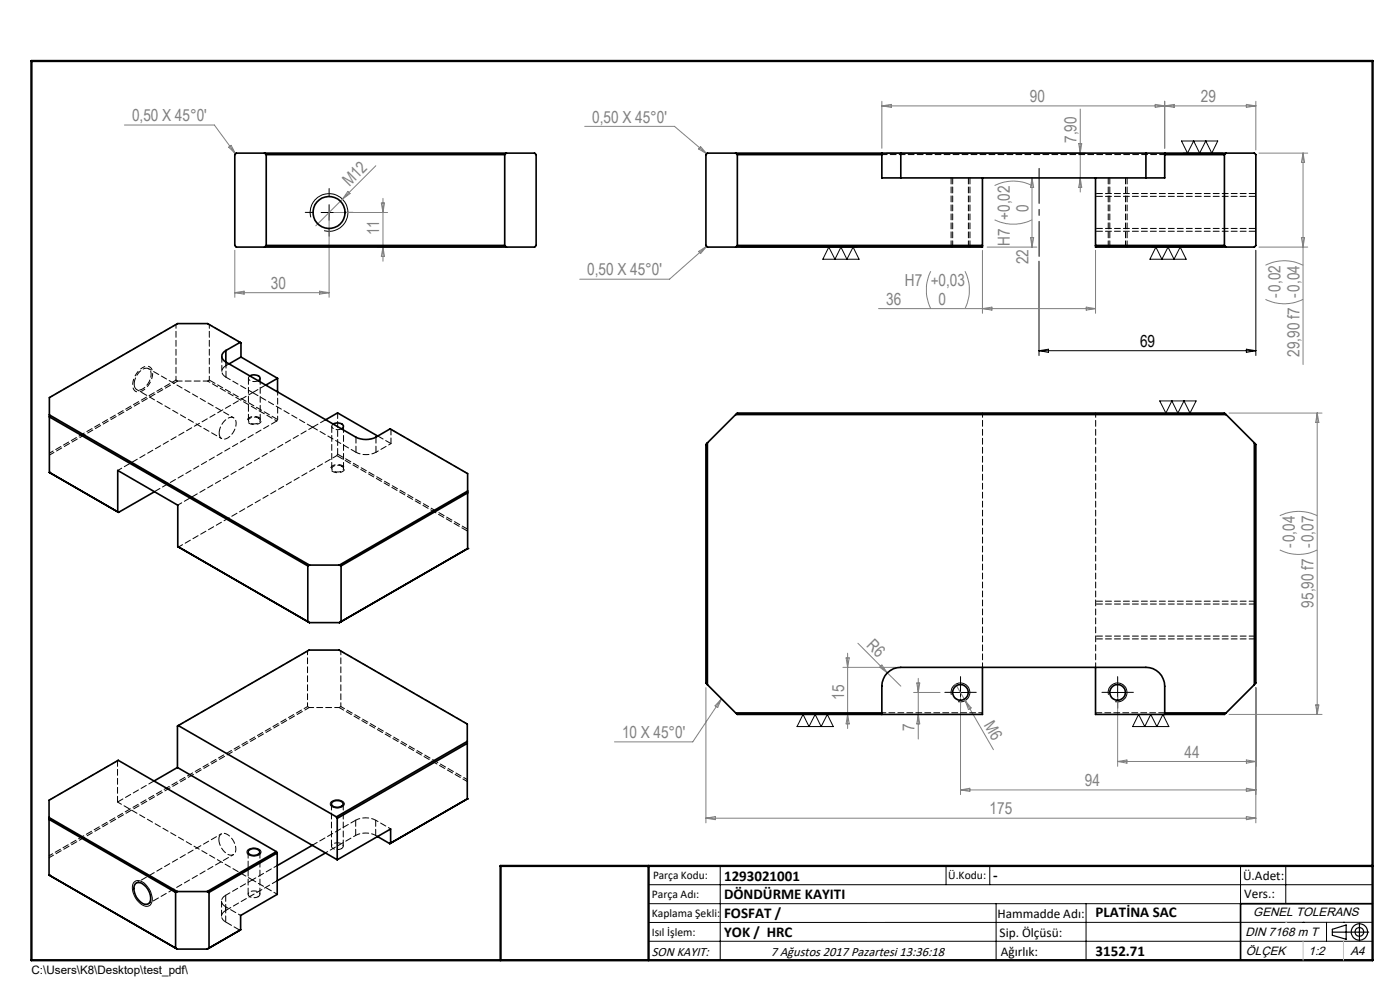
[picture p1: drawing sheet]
<svg xmlns="http://www.w3.org/2000/svg" width="297mm" height="210mm" viewBox="0 0 297 210" stroke-linecap="round" stroke-linejoin="round" font-family="sans-serif">
<g fill="none" stroke="#000" stroke-width=".21">
<path d="M250.6 29.9h7.7l-1.2 2.6-1.3-2.6-1.3 2.6-1.3-2.6-1.3 2.6zM251.1 32.5h8.3M65.9 46.1a4 4 0 0 1 3.5-5 4 4 0 0 1 4.4 4.3 4 4 0 0 1-5 3.5M68.1 45.1h3.4M69.8 43.4v3.3M157.1 52.4h24.7M175.8 52.4l1.3 2.6 1.3-2.6 1.3 2.6 1.3-2.6 1.2 2.6h-7.6zM220.4 55.4v20M244.4 52.4h15M245.2 52.4l1.3 2.6 1.3-2.6 1.3 2.6 1.3-2.6 1.2 2.6h-7.7zM266.4 53.1v22.3M220.4 74.4h46"/>
<path d="M220.4 74.4l2-.3v.6zM264.4 74.1l2 .3-2 .3zM246 85h7.8l-1.4 2.6-1.2-2.6-1.3 2.6-1.3-2.6-1.3 2.6zM170.4 151.5l1.2 2.6 1.3-2.6 1.3 2.6 1.3-2.6 1.3 2.6h-7.7zM201.8 147.4a2 2 0 0 1 1.8-2.5 2 2 0 0 1 2.2 2.2 2 2 0 0 1-2.6 1.7M202.1 146.9h3.3M203.8 145.2v3.3M235.2 147.4a2 2 0 0 1 1.8-2.5 2 2 0 0 1 2.1 2.2 2 2 0 0 1-2.5 1.7M235.4 146.9h3.4M237.1 145.2v3.3M241.5 151.5l1.4 2.6 1.2-2.6 1.3 2.6 1.3-2.6 1.3 2.6h-7.7zM70.2 170.1a1.84 1.84 0 0 1 2.9 .4 1.82 1.82 0 0 1-3 .3z"/>
<path d="M28.5 187.1a2.04 2.04 0 0 1 2.8 1 3.7 3.7 0 0 1 .8 3.6 1.35 1.35 0 0 1-2.3 0 4.1 4.1 0 0 1-1.5-4.4zM52.6 180.3a2.08 2.08 0 0 1 2.7 .2 .91 .91 0 0 1-1 1.1l-1.2-.1a.73 .73 0 0 1-.6-.4 .73 .73 0 0 1 .1-.8zM137.6 187.7h153.6M137.6 191.7h153.6M137.6 199.7h153.6M152.8 183.7v20M200.7 183.7v4M210 183.7v4M211.3 191.7v12M230.4 191.7v12M263.2 183.7v20M272.8 183.7v8"/>
<path d="M276.4 195.6h.1M281.4 195.6v4.1M285 195.6h.1M291.2 195.6l-153.6 .1"/>
</g>
<path d="M30.3 78a4.2 4.2 0 0 0-1.9 4.6 1.41 1.41 0 0 0 2.3 0 4.1 4.1 0 0 0 1.5-4.4 1.28 1.28 0 0 0-1.9-.2M55 89.8a.71 .71 0 0 0 .4-.8 .71 .71 0 0 0-.7-.6 1.68 1.68 0 0 0-2.2 .8 1.74 1.74 0 0 0 2.5 .6M72.7 100a.71 .71 0 0 0 .4-.8 .71 .71 0 0 0-.7-.5 1.68 1.68 0 0 0-2.3 .7 1.73 1.73 0 0 0 2.6 .6" fill="none" stroke="#000" stroke-width=".21" stroke-dasharray="1.3 .6" stroke-dashoffset=".7" stroke-linecap="butt"/>
<g fill="none" stroke="#000" stroke-width=".25">
<path d="M282.6 197.7h7.8M282.6 197.1l3-.9v3l-3-.8zM288.4 195.8v3.8M106.2 203.7h185"/>
<circle cx="288.4" cy="197.7" r="1.74"/>
<circle cx="288.4" cy="197.7" r=".93"/>
</g>
<g fill="none" stroke="#808080" stroke-width=".21">
<path d="M26.4 26.5h19.1l4.5 6.1M48.5 31.2l.5-.4 1 1.8zM79.7 35.2l-12.7 12.7M124 26.8h19.1l6.8 5.8M148.6 31.1l1.3 1.5-1.7-1zM187.1 22.5h79.3M187.1 21.5v10M187.1 22.5l2-.4v.7zM188.1 32.5h42.1M211 39.4a8.7 8.7 0 0 1 7.9 0M218.9 37.7v14.7M218.9 37.7l.4 2h-.7z"/>
<path d="M228.8 30.5h.7l-.3 2zM229.2 37.7l.3 2h-.7zM229.2 23.1v17.6M245.1 22.1l4 .7v-.7l-4 .7zM247.1 21.5v10M264.4 22.1l2 .4-2 .3zM266.4 21.5v10.3M267.1 32.5h10.3M276.4 32.5v44.8M276.4 32.5l.4 2h-.7zM49.8 53.1v10M69.8 46.1v17"/>
<path d="M70.8 45.1h11.4M73.8 40.6l.5 .5-1.7 1.2zM80.2 52.4h26.2M80.9 43.1h.7l-.4 2zM81.2 42.1v13.3M81.2 52.4l.4 2h-.7zM148.2 53.3l1.7-1.1-1.3 1.6zM149.9 52.2l-7.9 7h-19M197.4 57.5a9 9 0 0 0 0 8M204.7 57.5a9 9 0 0 1 0 8M208.4 53.1v13.4M209.4 52.4h10.6"/>
<path d="M211 46.6a9 9 0 0 0 7.9 0M218.6 50.4h.7l-.4 2zM232.4 53.1v13.4M267.1 52.4h10.3M268.5 56.3a8.8 8.8 0 0 1 7.9 0M276.1 50.4h.7l-.4 2zM49.8 62.1h20M49.8 62.1l2-.3v.6zM67.8 61.8l2 .3-2 .3zM186.4 65.5h46M208.4 65.5l2-.4v.7zM230.4 65.1l2 .4-2 .3z"/>
<path d="M268.5 63.5a8.8 8.8 0 0 0 7.9 0M260.7 87.6h19.8M279.4 87.6v63.9M279.4 87.6l.4 2h-.7zM271.5 116.7a8.7 8.7 0 0 0 7.9 0M271.5 109.4a9 9 0 0 1 7.9 0M179.5 139.6h.7l-.4 2zM179.8 138.6v15.9M182 136.4l6.2 6.3M149.8 145.9v28.6M153.1 148.2l-.8 1.9-.6-.4zM153.1 148.2l-6.1 9.2h-16.6"/>
<path d="M178.8 141.6h11.3M179.8 151.5l.4 2.1h-.7zM186.6 141.5l.5-.4 1.1 1.6zM188.2 142.7l2.9 2.8M193.8 146.9h5.6M194.5 144.9h.6l-.3 2zM194.8 143.9v12.9M194.8 151.5l.3 2.1h-.6zM202.7 145.2l2.1 3.4M203.8 147.9v20.6M204.8 148.6l5.9 10.4M204.8 148.6l1.2 1.6-.5 .3z"/>
<path d="M237.1 147.9v14.7M260.7 151.5h19.8M266.4 145.9v28.6M279.1 149.5h.7l-.4 2zM149.8 173.6h116.6M149.8 173.6l2-.4v.7zM203.8 167.6h62.6M203.8 167.6l1.9-.4v.7zM237.1 161.5h29.3M237.1 161.5l2-.3v.7zM264.4 161.2l2 .3-2 .4zM264.4 167.2l2 .4-2 .3z"/>
<path d="M264.4 173.2l2 .4-2 .3z"/>
</g>
<path d="M66.5 45.1h-1.7M69.8 41.7v-1.7M69.8 48.4v1.7M73.2 45.1h1.7M202.1 146.9h-1.7M203.8 145.2v-1.7M203.8 148.5v1.7M205.4 146.9h1.7M235.4 146.9h-1.6M237.1 145.2v-1.7M237.1 148.5v1.7M238.8 146.9h1.6" fill="none" stroke="#000" stroke-width=".21" stroke-dasharray="15.2 1.3 1.3 1.3"/>
<path d="M232.4 49.1h34M232.4 48.5h34M266.4 41.1h-34M266.4 41.7h-34M82.9 91.1l16.3 9.4M232.4 135.5h34M232.4 134.9h34M266.4 127.5h-34M266.4 128.1h-34" fill="none" stroke="#000" stroke-width=".21" stroke-dasharray="1.3 .6" stroke-dashoffset="-.2"/>
<g fill="none" stroke="#000" stroke-width=".21" stroke-dasharray="1.3 .6">
<path d="M201.8 37.7v14.7M202.1 37.7v14.7M235.1 37.7v14.7M235.4 37.7v14.7M205.4 52.4v-14.7M205.8 52.4v-14.7M238.8 52.4v-14.7M239.1 52.4v-14.7M37.3 68.8l.4-.2M44.1 68.6l.3 .2M47.1 75.6v3.2M47.9 77.6a1.29 1.29 0 0 0-.8 1.2 1.29 1.29 0 0 0 .8 1.2"/>
<path d="M37.7 80.8l-.4-.2M44.4 80.6l-.3 .2M47.9 80v-3.2M52.7 80.2v9M55.2 89.2v-9M56.4 81.7l-2.8 1.6M58.7 89.3l.2-.3M66.3 90.6l-12.7-7.3M69.1 89l-2.8 1.6M70.4 90.4v9M71.6 96.3l-.1 .3M72.9 99.4v-9"/>
<path d="M75.5 92.7v3.2M79.8 95.9v-3.2M82.8 91l.1 .1M82.9 94.1l-2.8-1.6M99.2 112.3l-27.6-16M65.2 138.1l.4-.2M72 137.9l.3 .2M37.7 154l27.5-15.9M65.6 150.1l-.4-.2M72.3 149.9l-.3 .2M247.1 151.2h-14.7M24.9 161.3l.2-.1"/>
<path d="M32.7 165.6l-7.8 4.5M70.3 170.5v9M72.8 179.5v-9M75.5 177.2v-3.2M79.7 174v3.2M79.7 177.2l.4 .2M47 191.1v3.3M47.9 189.9v3.2M47.9 195.6v-3.2M47.9 192.4a1.29 1.29 0 0 1-.9-1.3 1.29 1.29 0 0 1 .9-1.2M47.9 193.1a1.29 1.29 0 0 0-.9 1.3 1.29 1.29 0 0 0 .9 1.2M52.6 180.7v9"/>
<path d="M55.1 189.7v-9M58.8 186.8l-10.9 6.3"/>
</g>
<path d="M220.4 35.7v18.7" fill="none" stroke="#000" stroke-width=".21" stroke-dasharray="15.2 1.3 1.3 1.3" stroke-dashoffset="7.8"/>
<g fill="none" stroke="#000" stroke-width=".35">
<path d="M49.8 32.8l.3-.3h63.3l.3 .3v19.3l-.3 .3h-63.3l-.3-.3zM56.1 32.5l.4 .3M56.5 32.8h50.6M56.5 32.8v19.3M107.1 32.8v19.3M107.4 32.5l-.3 .3M156.1 32.5l.3 .3M156.4 32.8h30.7M156.4 32.8v19.3M187.1 32.5h4M187.1 32.5v5.2h60v-5.2M187.1 32.5h-37l-.3 .3v19.3l.3 .3h58.3v-14.7"/>
<path d="M191.1 32.5h52M191.1 32.5v5.2M243.1 32.5h4M243.1 32.5v5.2M247.1 32.5h19l.3 .3v19.3l-.3 .3h-33.7v-14.7M247.1 32.8h12.7M259.8 32.8v19.3M260.1 32.5l-.3 .3M56.5 52.1h50.6M56.5 52.1l-.4 .3M107.1 52.1l.3 .3M156.4 52.1h52"/>
<path d="M156.4 52.1l-.3 .3M232.4 52.1h27.4M259.8 52.1l.3 .3M47.9 74.4a1.3 1.3 0 0 0-.8 1.2 1.3 1.3 0 0 0 .8 1.2M47.9 76.8l27.6 15.9a4.8 4.8 0 0 0 4.2 0l3.1-1.7 16.4 9.5v15.9M47.9 74.4v2.4M50.9 72.6l-6.9-4h-6.3l-27.2 15.7v15.9M50.9 72.6l-3 1.8M50.9 72.6l.2 .1v3M51.1 75.7l7.8 4.5M51.1 75.7l-2.5 1.5M53 79.8a1.69 1.69 0 0 1 2.1 .3v.4l-.3 .3"/>
<path d="M10.5 88l55.2 31.9M10.5 88.4l54.8 31.6M58.9 80.2l-2.5 1.5M58.9 80.2v2.9M69.1 89l2.5-1.4 8.5 4.9M70.7 89.9a1.69 1.69 0 0 1 2.1 .4v.4l-.3 .3M150.1 93.9l-.3 .4v50.6l.3 .3M150.1 93.9v51.3M156.1 87.9h104M156.1 87.9l.3-.3h103.4l.3 .3M156.1 87.9l-6 6M260.1 87.9l6 6"/>
<path d="M266.1 93.9l.3 .4v50.6l-.3 .3M266.1 93.9v51.3M10.5 100.2h.1M10.5 100.2l14.7 8.5M25.2 108.7l-.2-.1v-8.8l12.7 7.4v8.7M32.8 104.3l-7.6 4.4M37.7 115.9l28 16.2M37.7 115.9l.2 .1M65.7 119.9l-.4 .1M65.7 119.9h6.3M72 119.9l.4 .1M99.2 116.4h.1"/>
<path d="M99.2 104.2l-27.2 15.7M99.2 104.6l-26.8 15.4M99.2 116.4l-27.2 15.7M65.3 120v11.9l.4 .2M65.7 132.1h6.3M72.4 120v11.9l-.4 .2M37.8 153.9l-.2 .1v8.8M37.8 153.9l33.6 19.4M37.8 153.9l27.8-16h6.3l27.2 15.7v15.9M99.1 157.7l-27.6 15.9M99.1 157.3l-27.7 16M150.1 145.2l6 6"/>
<path d="M156.1 151.2h31M187.1 151.5v-6a4 4 0 0 1 4-3.9h52a4 4 0 0 1 4 3.9v6M208.4 141.6v9.9h-52l-.3-.3M232.4 141.6v9.9h27.4l.3-.3M247.1 151.2h13M266.1 145.2l-6 6M10.4 173.4l27.2 15.7M10.4 173.8l26.9 15.5M37.6 162.8l33.9 19.6M37.6 162.8l-4.9 2.9M66.3 179.3l-7.5 4.3M70.4 170.2a1.65 1.65 0 0 1 2.4 .3 1.45 1.45 0 0 1-2.5 .1z"/>
<path d="M71.4 173.3l.1 .3M71.5 173.6v8.8M80.1 177.4l2.6 1.6M82.7 179l.2-.2v-2.9l-11.4 6.5M99.1 169.5h.1M99.1 169.5l-16.4 9.5M10.4 185.6h.1M10.4 185.6l27.2 15.7M28.7 187.5a1.38 1.38 0 0 1 1.9 .3 3.4 3.4 0 0 1 1.1 3.6 1.36 1.36 0 0 1-2.1-.3 3.2 3.2 0 0 1-.9-3.6zM37.3 189.3v11.8l.3 .2M37.6 189.1l-.3 .2M37.6 189.1h6.4"/>
<path d="M44 189.1l.3 .2M44.3 189.3v11.8M51 197.2l-6.7 3.9M51 197.2l-7 4.1M52.8 180.4a1.56 1.56 0 0 1 2.3 .3 1.43 1.43 0 0 1-2.2 .5 .49 .49 0 0 1-.1-.8zM58.6 180.6l-33.5-19.3-14.7 8.4v15.9M58.6 180.6l-14.6 8.5M58.6 180.6l.2 .3M58.8 180.9l-14.5 8.4M58.8 180.9v8.8l-7.8 4.5v3M69 180.9l-10.2 5.9M291.2 191.7h-28v12"/>
<path d="M37.6 201.3h6.4M44.3 201.1l-.3 .2"/>
<circle cx="69.8" cy="45.1" r="3.4"/>
<circle cx="203.8" cy="146.9" r="1.67"/>
<circle cx="237.1" cy="146.9" r="1.67"/>
</g>
<path d="M6.7 12.9h284.5v190.8h-284.5zM137.6 183.7v20M291.2 183.7h-185v20" fill="none" stroke="#000" stroke-width=".5"/>
<path d="M276.4 199.7v4M285 199.7v4" fill="none" stroke="#c0c0c0" stroke-width=".21"/>
<path d="M272.8 195.6h.1" fill="none" stroke="#c0c0c0" stroke-width=".25"/>
<path d="M187.1 32.8h60M10.5 96.5l27.2-15.7M53.6 83.3l-5.7-3.3M72 150.1l27.1 15.7M10.4 181.9l55.2-31.8M53.5 186.6l-5.6 3.3" fill="none" stroke="#000" stroke-width=".21" stroke-dasharray="1.3 .6" stroke-dashoffset=".2"/>
<path d="M25 99.8l28.6-16.5M37.7 80.8h6.4M66.3 90.6l-28.6 16.5M71.5 96.6l-33.6 19.4M75.5 95.9a4.7 4.7 0 0 0 4.3 0M232.4 87.6v53.9M65.6 150.1h6.4M208.4 141.5v-53.9M24.9 170.1l28.6 16.5M75.5 174a4.7 4.7 0 0 1 4.2 0M79.7 177.2a4.7 4.7 0 0 0-4.2 0" fill="none" stroke="#000" stroke-width=".21" stroke-dasharray="1.3 .6" stroke-dashoffset=".3"/>
<g fill="none" stroke="#000" stroke-width=".21" stroke-dasharray="1.3 .6" stroke-dashoffset=".4">
<path d="M47.9 77.6l.7-.4M47.9 76.8v.8M10.5 84.3l26.8-15.5M37.3 80.6l-26.8 15.5M54.8 88.7a.64 .64 0 0 1 .4 .8 .64 .64 0 0 1-.8 .4l-1-.1a.66 .66 0 0 1-.7-.7 .66 .66 0 0 1 .8-.6h.7l.6 .2M72.5 98.9a.64 .64 0 0 1 .3 .8 .64 .64 0 0 1-.7 .4l-1.1-.1a.66 .66 0 0 1-.6-.7 .66 .66 0 0 1 .8-.6h.7l.6 .2M72.3 138.1l26.8 15.5M65.2 149.9l-54.8 31.6M208.4 151.2h-21.3M99.1 165.4l-26.8-15.5M54.8 190.2a1.55 1.55 0 0 1-2.2-.4 1.43 1.43 0 0 1 2.3-.5 .52 .52 0 0 1 .2 .5 .52 .52 0 0 1-.3 .4M58.8 189.7l-5.3-3.1"/>
<path d="M58.8 183.6l-5.3 3M72.5 180a1.55 1.55 0 0 1-2.2-.5 1.43 1.43 0 0 1 2.3-.4 .52 .52 0 0 1 .2 .5 .52 .52 0 0 1-.3 .4"/>
</g>
<path d="M53 79.7v.1a.6 .6 0 0 0-.2 .7 .6 .6 0 0 0 .6 .3l.6 .1 .8-.2M70.7 89.9l-.1 .1a.6 .6 0 0 0-.2 .7 .6 .6 0 0 0 .6 .4h.7l.8-.1M71.6 87.6v8.7M75.5 95.9l-9.2-5.3M82.9 91.1v3M24.9 170.1v-8.8M75.5 174l-9.2 5.3" fill="none" stroke="#000" stroke-width=".21" stroke-dasharray="1.3 .6" stroke-dashoffset=".1"/>
<path d="M28.5 81.5a3.5 3.5 0 0 1 2.6-3.4 1.29 1.29 0 0 1 .9 2 3.3 3.3 0 0 1-2.7 2.6 1.09 1.09 0 0 1-.8-1.2M46.5 91.9a1.12 1.12 0 0 0 .6 1.2 1.12 1.12 0 0 0 1.3-.2 3.5 3.5 0 0 0 1.5-4 1.22 1.22 0 0 0-1.9 0l-.7 .7-.5 .9-.3 1.4M58.9 89l-14.5-8.4M71.5 96.6l27.7 16.1M32.8 104.3l25.9-15M10.4 169.7l14.5-8.4M46.4 178a1.12 1.12 0 0 1 .6-1.2 1.12 1.12 0 0 1 1.3 .3 3.5 3.5 0 0 1 1.5 3.9 1.22 1.22 0 0 1-1.8 0l-.7-.7-.5-.9-.4-1.4M50.9 197.3l-3-1.7" fill="none" stroke="#000" stroke-width=".21" stroke-dasharray="1.3 .6" stroke-dashoffset="-.1"/>
<path d="M44.4 68.8l6.7 3.9M58.9 83.1v5.9" fill="none" stroke="#000" stroke-width=".21" stroke-dasharray="1.3 .6" stroke-dashoffset=".6"/>
<path d="M29 82.6l18 10.4M44.1 80.8l14.6 8.5M49.6 88.6l-18.1-10.4M79.8 95.9l3.1-1.8M47 176.9l-18.1 10.4M79.7 174l3.2 1.8M31.5 191.7l18-10.4M47.9 192.4l3.2 1.8" fill="none" stroke="#000" stroke-width=".21" stroke-dasharray="1.3 .6" stroke-dashoffset=".7"/>
<path d="M37.3 68.8v11.8M44.4 80.6v-11.8M65.2 138.1v11.8M72.3 149.9v-11.8" fill="none" stroke="#000" stroke-width=".21" stroke-dasharray="1.3 .6" stroke-dashoffset=".5"/>
<path d="M75.5 177.2l-6.4 3.7" fill="none" stroke="#000" stroke-width=".21" stroke-dasharray="1.3 .6" stroke-dashoffset=".8"/>
<g font-size="3.5" fill="#808080">
<text x="218.5" y="21.7">90</text>
<text x="254.8" y="21.7">29</text>
<text x="28" y="25.7">0,50 X 45°0'</text>
<text x="125.6" y="26">0,50 X 45°0'</text>
<text x="228.4" y="30.3" transform="rotate(-90 228.4 30.3)">7,90</text>
<text x="74.2" y="39.7" transform="rotate(-45 74.2 39.7)">M12</text>
<text x="218.2" y="44.9" transform="rotate(-90 218.2 44.9)">0</text>
<text x="80.5" y="49.9" transform="rotate(-90 80.5 49.9)">11</text>
<text x="214.2" y="52.1" transform="rotate(-90 214.2 52.1)">H7 +0,02</text>
<text x="124.6" y="58.4">0,50 X 45°0'</text>
<text x="218.2" y="56.1" transform="rotate(-90 218.2 56.1)">22</text>
<text x="57.5" y="61.3">30</text>
<text x="188" y="64.7">36</text>
<text x="192" y="60.7">H7 +0,03</text>
<text x="199.1" y="64.7">0</text>
<text x="271.7" y="63.1" transform="rotate(-90 271.7 63.1)">-0,02</text>
<text x="275.6" y="75.7" transform="rotate(-90 275.6 75.7)">29,90 f7 -0,04</text>
<text x="274.7" y="116.3" transform="rotate(-90 274.7 116.3)">-0,04</text>
<text x="278.7" y="128.9" transform="rotate(-90 278.7 128.9)">95,90 f7 -0,07</text>
<text x="183.7" y="137" transform="rotate(45 183.7 137)">R6</text>
<text x="179.1" y="148.5" transform="rotate(-90 179.1 148.5)">15</text>
<text x="194" y="155.2" transform="rotate(-90 194 155.2)">7</text>
<text x="208.7" y="153.8" transform="rotate(60 208.7 153.8)">M6</text>
<text x="132" y="156.6">10 X 45°0'</text>
<text x="251.3" y="160.7">44</text>
<text x="230.1" y="166.7">94</text>
<text x="209.9" y="172.7">175</text>
</g>
<text font-size="3.5" x="241.8" y="73.6">69</text>
<g font-size="3.2">
<text x="153.6" y="186.8">1293021001</text>
<text x="153.6" y="190.8">DÖNDÜRME KAYITI</text>
<text x="210.7" y="186.6">-</text>
<text x="153.6" y="194.8">FOSFAT /</text>
<text x="232.4" y="194.5">PLATİNA SAC</text>
<text x="153.6" y="198.8">YOK / HRC</text>
<text x="232.4" y="202.8">3152.71</text>
</g>
<g font-size="2.8">
<text x="263.7" y="186.7">Ü.Adet:</text>
<text x="263.9" y="190.5">Vers.:</text>
<text x="211.6" y="194.8">Hammadde Adı:</text>
<text x="138.3" y="202.8">SON KAYIT:</text>
<text x="163.5" y="202.8">7 Ağustos 2017 Pazartesi 13:36:18</text>
<text x="212.1" y="198.7">Sip. Ölçüsü:</text>
<text x="212.3" y="202.7">Ağırlık:</text>
</g>
<g font-size="2.6">
<text x="265.9" y="194.4">GENEL TOLERANS</text>
<text x="264.2" y="198.5">DIN 7168 m T</text>
<text x="264.3" y="202.6">ÖLÇEK</text>
<text x="277.6" y="202.6">1:2</text>
<text x="286.5" y="202.6">A4</text>
</g>
<g font-size="2.5">
<text x="138.3" y="190.5">Parça Adı:</text>
<text x="138.5" y="186.5">Parça Kodu:</text>
<text x="201.2" y="186.5">Ü.Kodu:</text>
<text x="138.3" y="194.5">Kaplama Şekli:</text>
<text x="138.3" y="198.6">Isıl İşlem:</text>
<text x="6.7" y="206.7">C:\Users\K8\Desktop\test_pdf\</text>
</g>
</svg>
